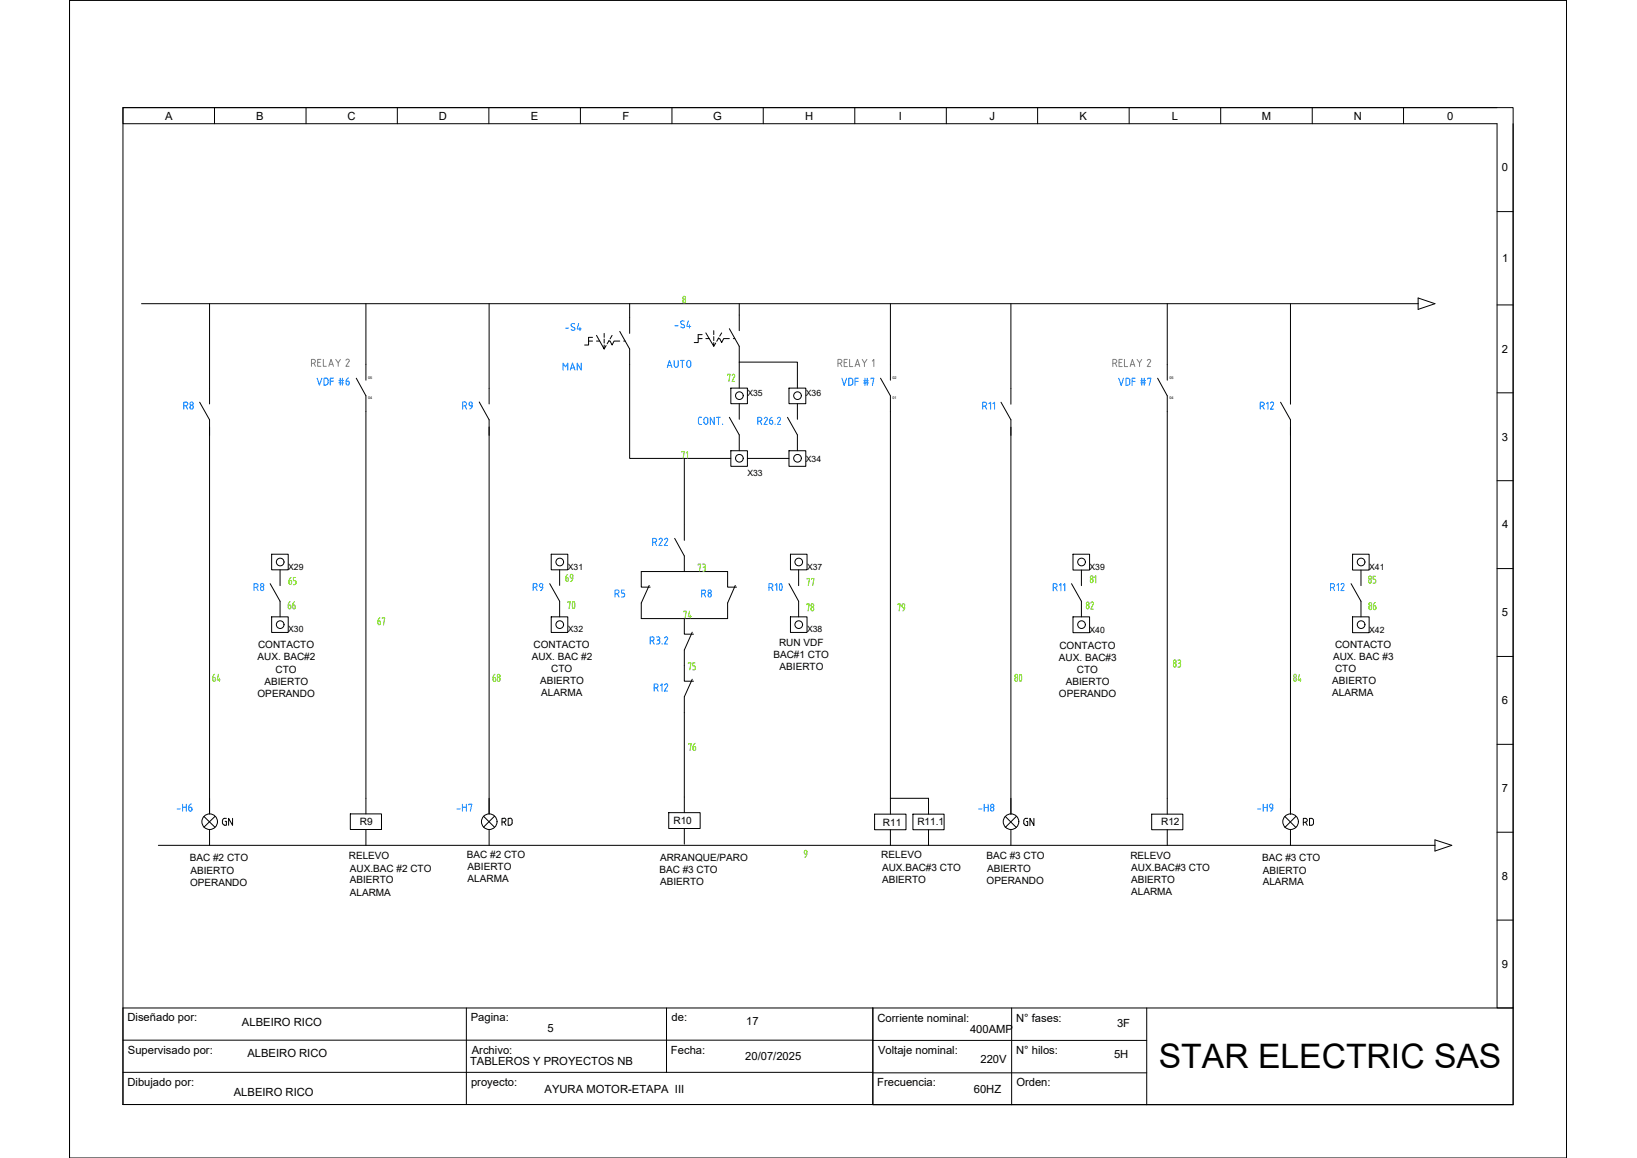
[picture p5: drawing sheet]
<svg xmlns="http://www.w3.org/2000/svg" width="420mm" height="297mm" viewBox="0 0 420 297" stroke-linecap="round" stroke-linejoin="round" font-family="sans-serif">
<!-- layer: 0 -->
<g fill="none" stroke="#000" stroke-width=".26">
<path d="M17.8 .1v296.9h384.3v-296.9h-384.3v296.9M402.1 .1h.1M402.1 .1v296.9M31.6 27.6h356.8v255.7h-356.8zM55.1 27.6v4.1M78.5 27.6v4.1M102 27.6v4.1M125.5 27.6v4.1M149 27.6v4.1M172.5 27.6v4.1M195.9 27.6v4.1M219.4 27.6v4.1"/>
<path d="M242.9 27.6v4.1M266.3 27.6v4.1M289.8 27.6v4.1M313.3 27.6v4.1M336.8 27.6v4.1M360.2 27.6v4.1M384.2 27.6h-352.6v4.1h352.6v226.9h4.2v-226.9M384.2 54.3h4.2M53.8 77.9v21.7M93.9 77.9v15.6M125.5 77.9v21.7M228.5 77.9v15.6"/>
<path d="M259.5 77.9v21.8M299.6 77.9v15.6M331.2 77.9v21.8M364 76.4l4.3 1.5-4.3 1.5zM384.2 78.2h4.2M161.6 93.5v24.1h26M189.7 99.6v-6.7h15v6.7M53.8 109.6v99.2M93.9 105.5v99.3M125.5 109.5v99.3M175.6 117.6v16.9M191.8 117.6h10.7"/>
<path d="M228.5 105.6v99.2h9.8M259.5 109.6v99.2M299.6 105.6v99.2M331.2 109.6v99.2M384.2 100.8h4.2M384.2 123.3h4.2M164.6 146.6h22.2M164.6 158.7h22.2M384.2 145.8h4.2M384.2 168.4h4.2M175.6 182.8v21.7M384.2 190.9h4.2"/>
<path d="M368.3 215.4l4.3 1.4-4.3 1.5zM384.2 213.5h4.2M384.2 236h4.2M31.6 258.6h356.8v24.8h-164.4v-24.8v24.7h-192.4zM119.7 258.6v24.7M171.1 258.6v16.5M259.7 258.6v24.8M294.3 258.6v24.8M31.6 266.8h192.4M31.6 275.1h192.4M224 266.9h70.3M224 275.2h70.3"/>
</g>
<!-- layer: YEL_14_THHN -->
<path d="M36.3 77.9h327.7M161.6 77.9v3.6M189.7 77.9v2.9M40.6 216.8h327.7" fill="none" stroke="#000" stroke-width=".26"/>
<!-- layer: SYMS -->
<g fill="none" stroke="#000" stroke-width=".26">
<path d="M53.8 99.6v4M91.4 97l2.5 4.5v4M93.9 93.5v4M125.5 99.6v4M151.1 87.5h1M152.1 86.5h-1v2h-1M153.1 86l2 3.5v-1M153.1 87.5h.8M155.1 85.5v1M155.1 87v1M155.6 88.6l-.5 .9M156.2 87.5h.4l.5 1 .5-1h1.5"/>
<path d="M156.3 87.4l-.5 .8M157.1 86l-.5 .9M159.1 85l2.5 4.5v4M160.1 87.5h.4M161.6 81.5v4M179.2 86.9h1M180.2 85.8h-1v2.1h-1M181.2 85.4l2 3.4v-.9M181.2 86.9h.9M183.2 84.8v1M183.2 86.3v1.1M183.7 88l-.5 .8"/>
<path d="M184.3 86.9h.4l.5 1 .5-1h1.5M184.5 86.7l-.5 .9M185.2 85.4l-.5 .8M187.2 84.3l2.5 4.5v4.1M188.2 86.9h.4M189.7 80.8v4M226 97l2.5 4.5v4.1M228.5 93.5v4M259.5 99.7v4M297.1 97l2.5 4.5v4.1M299.6 93.5v4M331.2 99.7v4"/>
<path d="M51.2 103.2l2.6 4.5v4M123 103.1l2.5 4.6v4M187.2 107l2.5 4.6v4M189.7 103.6v4M202.1 107l2.6 4.6v4M204.7 103.6v4M256.9 103.2l2.6 4.5v4M328.7 103.2l2.5 4.5v4M173.2 138.1l2.4 4.5v4M175.6 134.6v4M69.3 149.7l2.6 4.5M141.1 149.7l2.5 4.5"/>
<path d="M164.6 146.6v4h2.3M166.6 150.2l-2 4.5v4M175.6 158.7v4h2.4M186.8 146.6v4h2.2M188.7 150.2l-1.9 4.5v4M275 149.7l2.6 4.5M346.8 149.7l2.5 4.5M177.7 162.2l-2.1 4.5v4M177.7 174.2l-2.1 4.5v4.1M52.3 209.4l2.9 2.8M53.8 204.8v4M53.8 212.8v4"/>
<path d="M55.2 209.4l-2.9 2.8M89.9 208.8h8v4h-8zM93.9 204.8v4M93.9 212.8v4M124.1 209.3l2.8 2.9M125.5 204.8v4M125.5 212.8v4M126.9 209.3l-2.8 2.9M171.6 208.5h8.1v4h-8.1zM175.6 204.5v4M175.6 212.5v4M224.5 208.8h8v4h-8z"/>
<path d="M228.5 204.8v4M228.5 212.8v4M234.3 208.8h8v4h-8zM238.3 204.8v4M238.3 212.8v4M258 209.4l2.9 2.9M259.5 204.8v4M259.5 212.8v4M260.9 209.4l-2.9 2.9M295.6 208.8h8v4h-8zM299.6 204.8v4M299.6 212.8v4"/>
<path d="M329.8 209.4l2.8 2.9M331.2 204.8v4M331.2 212.8v4M332.6 209.4l-2.8 2.9"/>
<circle cx="53.8" cy="210.8" r="2"/>
<circle cx="125.6" cy="210.8" r="2"/>
<circle cx="259.5" cy="210.8" r="2"/>
<circle cx="331.2" cy="210.8" r="2"/>
</g>
<!-- layer: -Electrico -->
<g fill="none" stroke="#000" stroke-width=".26">
<path d="M187.6 99.6h4.2v4h-4.2zM202.5 99.6h4.3v4h-4.3zM187.6 115.6h4.2v4h-4.2zM202.5 115.6h4.3v4h-4.3zM69.7 158.2h4.3v4h-4.3zM69.7 142.2h4.3v4h-4.3zM141.5 158.2h4.2v4h-4.2zM141.5 142.2h4.2v4h-4.2zM202.9 158.2h4.2v4h-4.2zM202.9 142.2h4.2v4h-4.2zM275.4 158.2h4.3v4.1h-4.3zM275.4 142.2h4.3v4h-4.3z"/>
<path d="M347.2 158.2h4.2v4.1h-4.2zM347.2 142.2h4.2v4h-4.2z"/>
</g>
<!-- layer: -DIAGRAMA -->
<g fill="none" stroke="#000" stroke-width=".26">
<circle cx="189.8" cy="101.5" r=".98"/>
<circle cx="189.8" cy="117.6" r=".98"/>
<circle cx="204.7" cy="117.6" r=".98"/>
<circle cx="204.7" cy="101.5" r=".98"/>
<circle cx="71.9" cy="144.2" r=".98"/>
<circle cx="143.7" cy="144.2" r=".98"/>
<circle cx="205" cy="144.2" r=".98"/>
<circle cx="277.6" cy="144.2" r=".98"/>
<circle cx="349.3" cy="144.2" r=".98"/>
<circle cx="71.9" cy="160.2" r=".98"/>
<circle cx="143.7" cy="160.2" r=".98"/>
<circle cx="205" cy="160.2" r=".98"/>
<circle cx="277.6" cy="160.2" r=".98"/>
<circle cx="349.3" cy="160.2" r=".98"/>
</g>
<!-- layer: LOC -->
<g fill="none" stroke="#808080" stroke-width=".26">
<path d="M79.9 93.2h.6M80.5 93.1a.48 .48 0 0 0 .5-.5 .48 .48 0 0 0-.5-.4h-.6v1.8M80.6 93.2l.4 .8M81.5 92.9h.7M82.4 92.2h-.9v1.8h.9M83 92.2v1.8h.8M84.4 94l.6-1.8 .6 1.8M84.5 93.5h.9M86.2 92.2l.6 .9 .6-.9M86.8 93.1v.9M89.2 92.1l-.4 .3M89.2 92.1l.4 .2v.5"/>
<path d="M89.5 92.8l-.7 1.2h.8M215.1 93.2h.5M215.6 93.1a.48 .48 0 0 0 .5-.5 .48 .48 0 0 0-.5-.4h-.5v1.8M215.6 93.2l.5 .8M216.7 93h.6M217.5 92.2h-.8v1.8h.8M218.1 92.2v1.8h.8M219.5 94l.6-1.8 .6 1.8M219.6 93.5h.9M221.3 92.2l.6 .9 .6-.9M221.9 93.1v.9M223.9 92.6l.4-.4v1.8"/>
<path d="M285.6 93.2h.5M286.1 92.2h-.5v1.8M286.2 92.2a.48 .48 0 0 1 .4 .5 .48 .48 0 0 1-.4 .4M286.3 93.2l.3 .8M287.2 93h.6M288 92.2h-.8v1.8h.8M288.6 92.2v1.8h.8M290.1 94l.5-1.8 .7 1.8M290.2 93.5h.9M291.8 92.2l.7 .9 .6-.9M292.5 93.1v.9M294.9 92.2l-.4 .3"/>
<path d="M294.9 92.2l.4 .2v.4M295.2 92.8l-.8 1.2h.9"/>
</g>
<!-- layer: TAGS -->
<g fill="none" stroke="#007fff" stroke-width=".26">
<path d="M145.2 84.2h.7M146.6 84.6l.6 .2M146.7 83.7l.6 .4M147 83l-.4 .3 .2 .5M147 83l.5 .1M147.3 84l.3 .4-.4 .4M148.5 83l-.4 1.4h1.1M148.8 84v.8M173.2 83.6h.9M174.7 83.9l.6 .2M174.9 83.1l.6 .3M175.5 83.3l.2 .5-.4 .3"/>
<path d="M175.6 82.4a.49 .49 0 0 0-.7-.1 .49 .49 0 0 0 0 .8M176.7 82.3l-.4 1.4h1M177 83.3v.8M216.1 97l.6 1.9 .6-1.9M218.3 97h-.4v1.9h.4M218.3 97l.5 .3 .1 .3M218.9 98.3l-.3 .4-.3 .1M218.9 97.6v.7M219.5 97.8h.8M220.3 97h-.8v1.9M221.7 98.2h1.2M221.7 97.6h1.2"/>
<path d="M222 97v1.9M222.6 97v1.9M223.5 97.2v-.2h.8l-.4 1.9M287.1 97l.7 1.9 .6-1.9M289.9 97.6v.7M290 98.3l-.3 .4-.2 .1M290 97.6l-.3-.5-.7-.1v1.9h.4M290.6 97.8h.7M291.3 97h-.7v1.9M292.8 98.2h1.2M292.8 97.6h1.2M293.1 97v1.9"/>
<path d="M293.7 97v1.9M294.6 97.2v-.2h.8l-.4 1.9M179.7 107h.4M179.7 107l-.4 .2v1.2l.2 .4 .6 .1M180.7 107.6v.8M180.7 107.5a.48 .48 0 0 1 .5-.5 .48 .48 0 0 1 .5 .5v.9a.48 .48 0 0 1-.5 .4 .48 .48 0 0 1-.5-.5M183.3 107v1.9l-1-1.9v1.9M183.9 107h1M184.4 107v1.9M185.5 108.8v.1M194.5 108.1h.5M195 107h-.5v1.9"/>
<path d="M195 107a.48 .48 0 0 1 .5 .5 .48 .48 0 0 1-.5 .5M195.1 108.1l.4 .8M196.2 107.3a.41 .41 0 0 1 .5-.2 .41 .41 0 0 1 .2 .6M196.9 107.7l-.8 1.2h.8M197.5 108.4a.41 .41 0 0 0 .5 .4 .41 .41 0 0 0 .4-.4M197.9 107.8l.3 .1 .1 .3M197.9 107.9h-.4v.5M198.2 107l-.5 .4-.1 .4M198.3 108.3v.1M198.9 108.8v.1M199.5 107.3a.41 .41 0 0 1 .6-.2 .41 .41 0 0 1 .2 .6l-.8 1.2h.8M270.3 150.7h.5"/>
<path d="M270.9 150.7a.48 .48 0 0 0 .4-.5 .48 .48 0 0 0-.5-.5h-.5v1.9M270.9 150.7l.4 .9M271.9 150.1l.4-.4v1.9M272.9 150.1l.4-.4v1.9M166.9 164.4h.5M167.4 164.3a.48 .48 0 0 0 .5-.5 .48 .48 0 0 0-.5-.4h-.5v1.8M167.5 164.4l.4 .8M168.5 163.4h.4M168.5 165.2h.4M168.7 164.2h.2M168.9 163.4a.41 .41 0 0 1 .5 .4 .41 .41 0 0 1-.5 .4M168.9 164.1l.5 .4"/>
<path d="M169.3 164.6v.2M169.4 164.7l-.5 .4M169.9 165.1v.1M170.6 163.7a.41 .41 0 0 1 .5-.3 .41 .41 0 0 1 .2 .6M171.3 164l-.8 1.2h.8"/>
</g>
<!-- layer: WIRENO -->
<g fill="none" stroke="#6edd00" stroke-width=".26">
<path d="M175.9 77.2v.2M176 77.2l-.2-.4a.43 .43 0 0 0-.6 .5 .43 .43 0 0 0 .7 .3l.1-.2"/>
<circle cx="175.6" cy="76.4" r=".38"/>
</g>
<text font-size="8.6" x="297.4" y="274.1">STAR ELECTRIC SAS</text>
<text font-size="6.6" fill="#007fff" x="196.1" y="153.5">R10</text>
<g font-size="5.7" fill="#6edd00">
<text x="143.2" y="157.7">70</text>
<text x="257.9" y="176.4">80</text>
</g>
<g font-size="5.3" fill="#007fff">
<text x="80.1" y="100.2">VDF #6</text>
<text x="156.6" y="154.5">R5</text>
<text x="178.9" y="154.5">R8</text>
</g>
<g font-size="5.3" fill="#6edd00">
<text x="72.7" y="151.3">65</text>
<text x="350" y="151">85</text>
<text x="175.3" y="173.2">75</text>
</g>
<text font-size="5.3" x="127.7" y="213.1">RD</text>
<g font-size="4.9" fill="#007fff">
<text x="170" y="95.6">AUTO</text>
<text x="143.2" y="96.3">MAN</text>
<text x="45.9" y="106.2">R8</text>
<text x="117.5" y="106.2">R9</text>
<text x="250.8" y="106.2">R11</text>
<text x="322.1" y="106.2">R12</text>
<text x="166.2" y="141.1">R22</text>
<text x="63.9" y="152.8">R8</text>
<text x="135.5" y="152.8">R9</text>
<text x="340.4" y="152.8">R12</text>
<text x="166.5" y="178.5">R12</text>
<text x="44.1" y="209.2">-H6</text>
<text x="116.1" y="209.2">-H7</text>
<text x="250.1" y="209.2">-H8</text>
<text x="321.7" y="209.2">-H9</text>
</g>
<g font-size="4.9" fill="#6edd00">
<text x="185.6" y="99.1">72</text>
<text x="177.8" y="147.8">73</text>
<text x="143.9" y="150.3">69</text>
<text x="206" y="151.3">77</text>
<text x="72.7" y="157.3">66</text>
<text x="99.5" y="161.6" transform="rotate(-90 99.5 161.6)">67</text>
<text x="174.3" y="159.8">74</text>
<text x="205.7" y="158">78</text>
<text x="229.3" y="158">79</text>
<text x="277.6" y="157.3">82</text>
<text x="350" y="157.7">86</text>
<text x="299.9" y="172.5">83</text>
<text x="53.3" y="176">64</text>
<text x="129.1" y="176" transform="rotate(-90 129.1 176)">68</text>
<text x="330.9" y="176">84</text>
<text x="175.7" y="193.7">76</text>
</g>
<g font-size="4.9">
<text x="55.7" y="213.1">GN</text>
<text x="261.4" y="213.1">GN</text>
<text x="333.4" y="213.1">RD</text>
</g>
<g font-size="4.4" fill="#6edd00">
<text x="177.4" y="118.9" transform="rotate(-90 177.4 118.9)">71</text>
<text x="282.2" y="150.6" transform="rotate(-90 282.2 150.6)">81</text>
<text x="204.3" y="220.8">9</text>
</g>
<g font-size="2.9">
<text x="42.4" y="30.7">A</text>
<text x="65.8" y="30.7">B</text>
<text x="89.2" y="30.7">C</text>
<text x="112.6" y="30.7">D</text>
<text x="136.2" y="30.7">E</text>
<text x="159.8" y="30.7">F</text>
<text x="183.1" y="30.7">G</text>
<text x="206.6" y="30.7">H</text>
<text x="230.7" y="30.7">I</text>
<text x="253.9" y="30.7">J</text>
<text x="277.1" y="30.7">K</text>
<text x="300.7" y="30.7">L</text>
<text x="323.9" y="30.7">M</text>
<text x="347.5" y="30.7">N</text>
<text x="371.5" y="30.7">0</text>
<text x="385.5" y="44">0</text>
<text x="385.6" y="67.2">1</text>
<text x="385.5" y="90.5">2</text>
<text x="385.5" y="113">3</text>
<text x="385.6" y="135.6">4</text>
<text x="385.5" y="158.1">5</text>
<text x="385.5" y="180.6">6</text>
<text x="385.5" y="203.2">7</text>
<text x="385.5" y="225.7">8</text>
<text x="385.5" y="248.3">9</text>
<text x="32.7" y="262">Diseñado por:</text>
<text x="62.1" y="263.2">ALBEIRO RICO</text>
<text x="120.8" y="262">Pagina:</text>
<text x="172.3" y="262">de:</text>
<text x="191.5" y="263">17</text>
<text x="225.2" y="262.1">Corriente nominal:</text>
<text x="260.8" y="262.1">N° fases:</text>
<text x="286.7" y="263.5">3F</text>
<text x="140.5" y="264.8">5</text>
<text x="249" y="265">400AMP</text>
<text x="32.8" y="270.3">Supervisado por:</text>
<text x="63.5" y="271.3">ALBEIRO RICO</text>
<text x="120.6" y="273.2">TABLEROS Y PROYECTOS NB</text>
<text x="121.1" y="270.2">Archivo:</text>
<text x="172.2" y="270.2">Fecha:</text>
<text x="191.3" y="271.9">20/07/2025</text>
<text x="225.4" y="270.3">Voltaje nominal:</text>
<text x="251.7" y="272.7">220V</text>
<text x="260.8" y="270.3">N° hilos:</text>
<text x="285.9" y="271.4">5H</text>
<text x="32.7" y="278.5">Dibujado por:</text>
<text x="60" y="281.1">ALBEIRO RICO</text>
<text x="120.9" y="278.5">proyecto:</text>
<text x="139.8" y="280.3">AYURA MOTOR-ETAPA III</text>
<text x="225.2" y="278.6">Frecuencia:</text>
<text x="249.9" y="280.5">60HZ</text>
<text x="260.9" y="278.6">Orden:</text>
</g>
<g font-size="2.6">
<text x="66.2" y="166.3">CONTACTO</text>
<text x="137" y="166.1">CONTACTO</text>
<text x="200" y="165.7">RUN VDF</text>
<text x="271.9" y="166.4">CONTACTO</text>
<text x="342.6" y="166.2">CONTACTO</text>
<text x="66.1" y="169.4">AUX. BAC#2</text>
<text x="70.7" y="172.5">CTO</text>
<text x="136.5" y="169.2">AUX. BAC #2</text>
<text x="141.5" y="172.3">CTO</text>
<text x="198.5" y="168.8">BAC#1 CTO</text>
<text x="200.1" y="171.9">ABIERTO</text>
<text x="271.8" y="169.5">AUX. BAC#3</text>
<text x="276.4" y="172.5">CTO</text>
<text x="342.1" y="169.2">AUX. BAC #3</text>
<text x="342.7" y="172.3">CTO</text>
<text x="66.1" y="178.7">OPERANDO</text>
<text x="67.9" y="175.6">ABIERTO</text>
<text x="138.6" y="175.4">ABIERTO</text>
<text x="138.9" y="178.5">ALARMA</text>
<text x="271.8" y="178.7">OPERANDO</text>
<text x="273.6" y="175.6">ABIERTO</text>
<text x="341.9" y="175.4">ABIERTO</text>
<text x="341.9" y="178.5">ALARMA</text>
<text x="92.3" y="211.7">R9</text>
<text x="172.8" y="211.3">R10</text>
<text x="226.6" y="211.8">R11</text>
<text x="235.5" y="211.5">R11.1</text>
<text x="298" y="211.7">R12</text>
<text x="48.7" y="221">BAC #2 CTO</text>
<text x="89.5" y="220.5">RELEVO</text>
<text x="119.8" y="220">BAC #2 CTO</text>
<text x="169.4" y="220.9">ARRANQUE/PARO</text>
<text x="226.2" y="220.2">RELEVO</text>
<text x="253.2" y="220.5">BAC #3 CTO</text>
<text x="290.1" y="220.3">RELEVO</text>
<text x="323.9" y="221">BAC #3 CTO</text>
<text x="48.8" y="227.2">OPERANDO</text>
<text x="48.9" y="224.1">ABIERTO</text>
<text x="89.8" y="223.6">AUX.BAC #2 CTO</text>
<text x="89.8" y="226.6">ABIERTO</text>
<text x="120" y="223.1">ABIERTO</text>
<text x="120" y="226.2">ALARMA</text>
<text x="169.2" y="224">BAC #3 CTO</text>
<text x="169.4" y="227.1">ABIERTO</text>
<text x="226.4" y="223.3">AUX.BAC#3 CTO</text>
<text x="226.4" y="226.4">ABIERTO</text>
<text x="253.2" y="226.7">OPERANDO</text>
<text x="253.4" y="223.6">ABIERTO</text>
<text x="290.3" y="223.4">AUX.BAC#3 CTO</text>
<text x="290.3" y="226.4">ABIERTO</text>
<text x="324.1" y="224.1">ABIERTO</text>
<text x="324.1" y="227.1">ALARMA</text>
<text x="89.8" y="229.7">ALARMA</text>
<text x="290.3" y="229.5">ALARMA</text>
</g>
<g font-size="2.2">
<text x="191.8" y="101.5">X35</text>
<text x="206.8" y="101.5">X36</text>
<text x="206.8" y="118.5">X34</text>
<text x="191.8" y="122">X33</text>
<text x="74" y="146.2">X29</text>
<text x="145.7" y="146.2">X31</text>
<text x="207.1" y="146.2">X37</text>
<text x="279.7" y="146.2">X39</text>
<text x="351.4" y="146.2">X41</text>
<text x="74" y="162.2">X30</text>
<text x="145.7" y="162.2">X32</text>
<text x="207.1" y="162.2">X38</text>
<text x="279.7" y="162.3">X40</text>
<text x="351.4" y="162.3">X42</text>
</g>
<g font-size="1">
<text x="94.5" y="97.3">05</text>
<text x="229" y="97.3">02</text>
<text x="300.2" y="97.3">05</text>
<text x="94.5" y="102.5">04</text>
<text x="229" y="102.5">01</text>
<text x="300.2" y="102.5">04</text>
</g>
</svg>
